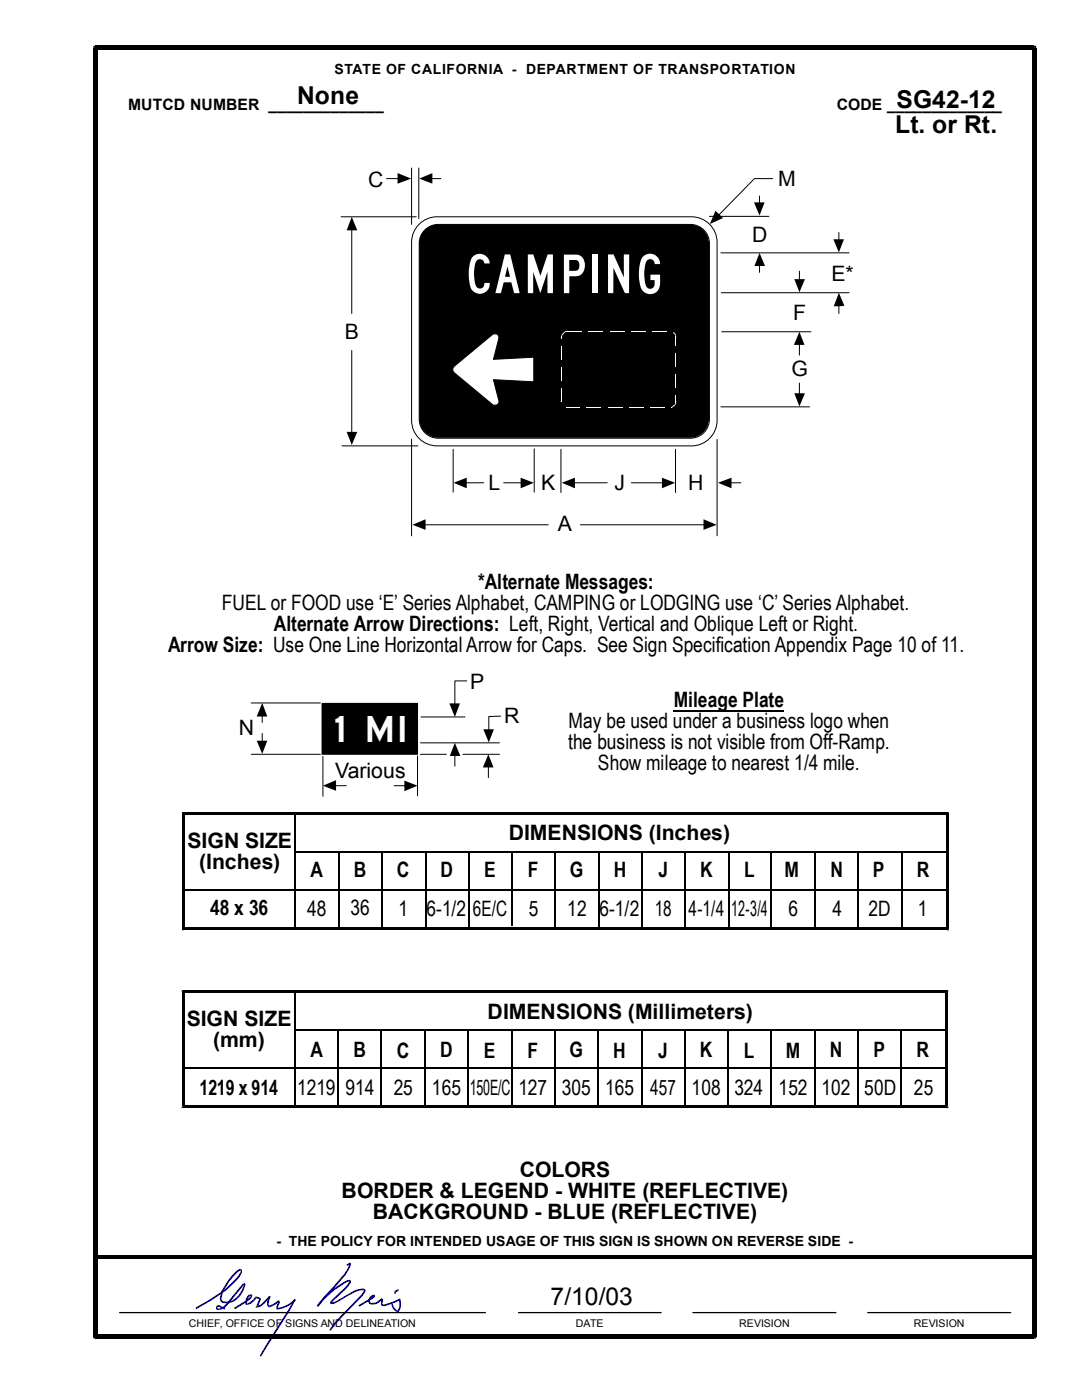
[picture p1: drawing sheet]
<svg xmlns="http://www.w3.org/2000/svg" width="216mm" height="279mm" viewBox="0 0 216 279" stroke-linecap="round" stroke-linejoin="round" font-family="sans-serif">
<g fill="none" stroke="#000" stroke-width=".2">
<path d="M77.1 35.6h2.4M82.1 33.5v11.3M83.6 33.5v10.1M86.1 35.6h1.9M154.2 35.6h-3.7l-7.1 7.3M68.1 43.3h15M70.2 45.8v16.8M141.6 43.2h11.8M70.2 69.9v16.5M144 66.2h17.8M68.2 89h15.2M82.1 87.6v19.3"/>
<path d="M143.8 81.2h17.7M84.8 104.7h24.6M115.8 104.7h24.7"/>
</g>
<g fill="#000">
<path d="M79.3 34.5l2.7 1.1-2.7 1.1z" fill-rule="evenodd"/>
<path d="M83.7 35.6l2.6-1.1v2.2z" fill-rule="evenodd"/>
<path d="M70.2 43.3l1.1 2.7h-2.1z" fill-rule="evenodd"/>
<path d="M142.7 42.1l1.6 1.4-2.7 1.2z" fill-rule="evenodd"/>
<path d="M69.2 86.2h2.1l-1.1 2.6z" fill-rule="evenodd"/>
<path d="M82.3 104.7l2.6-1.1v2.1z" fill-rule="evenodd"/>
<path d="M140.4 103.6l2.6 1.1-2.6 1z" fill-rule="evenodd"/>
</g>
<path d="M83.9 44.5a5.1 5.1 0 0 1 3.3-1.2h50.7a5 5 0 0 1 5.1 5v35.5a5 5 0 0 1-5.1 5.1h-50.7a5.1 5.1 0 0 1-5.1-5.1v-35.5a5.1 5.1 0 0 1 1.8-3.8z" fill="#fff"/>
<g fill="none" stroke="#000" stroke-width=".2">
<path d="M151.6 39.1v1.5M83.3 45.1a5.1 5.1 0 0 1 3.9-1.8h50.8a5.1 5.1 0 0 1 5.1 5v35.6a5.1 5.1 0 0 1-5.1 5.1h-50.8a5.1 5.1 0 0 1-5.1-5.1v-35.6a5.1 5.1 0 0 1 1.2-3.2zM84.8 45.9a3.8 3.8 0 0 1 2.7-1.1h50.3a3.8 3.8 0 0 1 3.8 3.8v35.1a3.8 3.8 0 0 1-3.8 3.8h-50.3a3.8 3.8 0 0 1-3.8-3.8v-35.1a3.8 3.8 0 0 1 1.1-2.7zM143.8 50.5h25.6M143.9 58.4h25.5M151.6 52.9v1.5M159.5 54.1v1.8M167.4 46.4v1.5M159.5 68.7v2.2M159.5 76.5v2.2M167.4 60.9v1.7M90.4 89.7v8.5"/>
<path d="M93 96.4h3.5M100.5 96.4h3.6M106.6 89.6v8.6M111.9 89.7v8.6M114.6 96.4h6.6M126 96.4h6.2M134.8 89.7v8.6M143.1 87.7v19.2M145.7 96.4h2.1"/>
</g>
<path d="M84.8 45.9a3.8 3.8 0 0 1 2.7-1.1h50.2a3.8 3.8 0 0 1 3.8 3.8v35a3.8 3.8 0 0 1-3.8 3.8h-50.2a3.8 3.8 0 0 1-3.8-3.8v-35a3.8 3.8 0 0 1 1.1-2.7z" fill="#000"/>
<g fill="#000">
<path d="M150.5 40.4h2.1l-1 2.6z" fill-rule="evenodd"/>
<path d="M151.6 50.5l1.1 2.6h-2.2z" fill-rule="evenodd"/>
<path d="M158.5 55.7h2.1l-1.1 2.6z" fill-rule="evenodd"/>
<path d="M166.3 47.8h2.1l-1 2.6z" fill-rule="evenodd"/>
<path d="M158.5 78.5h2.1l-1.1 2.6z" fill-rule="evenodd"/>
<path d="M159.5 66.2l1 2.6h-2.1z" fill-rule="evenodd"/>
<path d="M167.4 58.4l1.1 2.6-2.1 .1z" fill-rule="evenodd"/>
<path d="M90.5 96.4l2.6-1.1v2.2z" fill-rule="evenodd"/>
<path d="M103.9 95.3l2.6 1.1-2.6 1.1z" fill-rule="evenodd"/>
<path d="M112.1 96.4l2.6-1.1v2.2z" fill-rule="evenodd"/>
<path d="M132.1 95.3l2.6 1.1-2.6 1.1z" fill-rule="evenodd"/>
<path d="M143.3 96.4l2.7-1.1v2.2z" fill-rule="evenodd"/>
</g>
<path d="M90.5 73.2l7.7-6.4 .3-.2h.6l.2 .2 .3 .6-1.1 4.3 8-.4v4.9l-8-.4 1.1 4.3-.3 .6-.2 .2h-.6l-7.8-6.5-.4-.5z" fill-rule="evenodd" fill="#fff"/>
<path d="M90.5 73.2l8-6.6h.6l.2 .2 .3 .6-1.1 4.3 8-.4v4.9l-8-.4 1.1 4.3-.3 .6-.2 .2h-.6l-.3-.2-7.7-6.4a.85 .85 0 0 1 0-1.1z" fill="none" stroke="#000" stroke-width=".2"/>
<g fill="#fff">
<path d="M113.3 66h2.8v.2h-2.8z"/>
<path d="M117.5 66h2.8v.2h-2.8z"/>
<path d="M121.8 66h2.7v.2h-2.7z"/>
<path d="M126 66h2.8v.2h-2.8z"/>
<path d="M130.2 66h2.8v.2h-2.8z"/>
<path d="M134.4 66.3l.1 .1v.1h-.2z"/>
<path d="M134.5 66.4l.2 .1-.1 .2-.1-.2z"/>
<path d="M134.5 66.4v.1z"/>
<path d="M134.6 66.7l.2-.1 .1 .3-.2 .1z"/>
<path d="M134.7 66.5l.1 .1-.2 .1z"/>
<path d="M134.7 67l.2-.1 .1 .2-.2 .1z"/>
<path d="M134.8 67.1l.2 .1z"/>
<path d="M134.8 67.1h.2z"/>
<path d="M134.8 67.2h.2v.2h-.2z"/>
<path d="M134.8 67.4h.2v1.6h-.2z"/>
<path d="M134.8 67.4h.2z"/>
<path d="M134.8 70.4h.2v2.8h-.2z"/>
<path d="M134.8 74.7h.2v2.8h-.2z"/>
<path d="M134.8 78.9h.2v1.2h-.2z"/>
<path d="M134.8 80.1h.2v.2h-.2z"/>
<path d="M134.8 80.1h.2z"/>
<path d="M134.8 80.3h.2l-.1 .3h-.2z"/>
<path d="M134.8 80.3h.2z"/>
<path d="M134.7 80.6h.2l-.3 .2z"/>
<path d="M134.7 80.6h.2z"/>
<path d="M134.5 80.9l.1-.2 .1 .2-.2 .1z"/>
<path d="M134.6 80.7l.2 .1-.1 .1z"/>
<path d="M134.2 81l.3-.1v.1l-.2 .2z"/>
<path d="M134.5 80.9v.1z"/>
<path d="M134 81.2l.2-.2 .1 .2-.2 .2z"/>
<path d="M134.2 81l.1 .2z"/>
<path d="M134 81.2l.1 .2z"/>
<path d="M129.8 81.3h2.8v.1h-2.8z"/>
<path d="M125.6 81.3h2.8v.1h-2.8z"/>
<path d="M121.3 81.3h2.8v.1h-2.8z"/>
<path d="M117.1 81.3h2.8v.1h-2.8z"/>
<path d="M113.3 81.3h2.4v.1h-2.4z"/>
<path d="M113 81.2l.3 .2z"/>
<path d="M113.3 81.3v.1z"/>
<path d="M112.9 81.2h.1v.2h-.1z"/>
<path d="M113 81.2v.2z"/>
<path d="M111.9 80.2l.2 .1z"/>
<path d="M111.9 80.1l.2 .1z"/>
<path d="M111.9 80.2h.2z"/>
<path d="M111.9 77.5h.2v2.6h-.2z"/>
<path d="M111.9 80.1h.2z"/>
<path d="M111.9 73.2h.2v2.8h-.2z"/>
<path d="M111.9 69h.2v2.8h-.2z"/>
<path d="M111.9 67.4h.2v.2h-.2z"/>
<path d="M111.9 67.1h.2v.3h-.2z"/>
<path d="M111.9 67.4h.2z"/>
<path d="M112.1 66.8v.4z"/>
<path d="M111.9 67.1h.1l.1 .1z"/>
<path d="M112.3 66.5l.1 .2-.2 .3-.1-.2z"/>
<path d="M112.1 66.8l.1 .2z"/>
<path d="M112.4 66.4l.1 .1-.1 .2-.1-.2z"/>
<path d="M112.3 66.5l.1 .2z"/>
<path d="M112.6 66.2l.1 .2-.2 .1-.1-.1z"/>
<path d="M112.6 66.2l.2-.1-.2 .3z"/>
<path d="M112.6 66.2l.1 .2z"/>
<path d="M112.8 66.1l.2-.1v.2l-.2 .1z"/>
<path d="M112.8 66.1v.2z"/>
<path d="M113 66h.2v.2h-.2z"/>
<path d="M113 66v.2z"/>
<path d="M113.2 66l.1 .2z"/>
<path d="M113.3 66v.2z"/>
</g>
<path d="M64.3 140.4h19v10.1h-19z" fill="#000"/>
<g fill="none" stroke="#000" stroke-width=".2">
<path d="M93.1 135.9h-2.3v4.6M50.1 140.3h13.8M50.1 150.5h13.8M52.3 142.8v1.4M52.3 146.4v1.6M64.3 140.4h19v10.1h-19zM64.4 151v7.9M66.9 156.8h2.2M78.7 156.8h2.2M83.3 150.9v7.9M83.9 150.5h5.2M83.9 148.3h15.8"/>
<path d="M84 143.1h8.8M90.8 150.7v2.2M92.4 150.5h7.3M97.5 153v2.2M99.9 142.9l-2.4 .1v2.7"/>
</g>
<g fill="#000">
<path d="M52.3 140.3l1 2.7h-2.1z" fill-rule="evenodd"/>
<path d="M51.2 147.8h2.1l-1 2.7z" fill-rule="evenodd"/>
<path d="M64.4 156.8l2.7-1.1v2.1z" fill-rule="evenodd"/>
<path d="M80.7 155.8l2.6 1-2.6 1.1z" fill-rule="evenodd"/>
<path d="M90.8 148.3l1.1 2.6h-2.2z" fill-rule="evenodd"/>
<path d="M89.7 140.4h2.1l-1 2.7z" fill-rule="evenodd"/>
<path d="M97.5 150.5l1 2.7h-2.1z" fill-rule="evenodd"/>
<path d="M96.4 145.5h2.2l-1.1 2.7z" fill-rule="evenodd"/>
</g>
<g fill="#09008b">
<path d="M39 260.9l4.8-2.8 .2 .2-4.9 3z"/>
<path d="M48 253.4h.3a3.5 3.5 0 0 1-1.6 2.7l-1.5 1.4-1.2 .8-.2-.2a14.8 14.8 0 0 0 4.2-4.3z"/>
<path d="M43.8 258.1l.2 .2z"/>
<path d="M47.2 253.7l.6-.5 .4 .1v.3l-.2-.1a11.3 11.3 0 0 0-3.5 4.2l-.3 1.5 .1 .3-.4 .1v-.4l.3-1.6 1.4-2.2z"/>
<path d="M48 253.4h.3l-.1-.1v.3z"/>
<path d="M44.2 259.4a2.15 2.15 0 0 0 2.8-.3l.7-.7 .6-.9 .4-1.1 .2 .1a4.1 4.1 0 0 1-3.9 3.6l-.6-.1-.5-.3z"/>
<path d="M43.9 259.6l.3-.2 .1 .1z"/>
<path d="M48.3 256.3l.6-.3 .1 .5h-.3l.2-.2-.3 .2-1.5 1.9-.3-.3z"/>
<path d="M48.7 256.4l.3 .1h-.1z"/>
<path d="M43.7 261.2l.8-.3 2.3-2.8 .3 .3-2.4 2.7-.8 .4z"/>
<path d="M46.8 258.1l.3 .3z"/>
<path d="M43.2 260.6l.5-.2v.4l-.4 .1 .2 .3h.3v.3l-.6-.1z"/>
<path d="M43.7 261.2l.2 .3z"/>
<path d="M43.7 260.4l1.3 .6-.1 .4-1.3-.6z"/>
<path d="M43.7 260.4l-.1 .4z"/>
<path d="M69.7 252.4l.3 .1-1.1 2-5.4 6.3-.3-.3 5.5-6.2 .6-1.1z"/>
<path d="M69.7 252.4l.3 .1z"/>
<path d="M64.4 259.1l2-1.8 2.9-1.9h.5v.4h-.4a16.9 16.9 0 0 0-5.9 5l-.3-.3z"/>
<path d="M63.2 260.5l.3 .3z"/>
<path d="M69.7 255.6h.3v.3a14 14 0 0 1-3.3 3.5l-.5 .5v.2h-.3v-.2a12.1 12.1 0 0 1 2.8-2.8l1-1.2z"/>
<path d="M69.8 255.4h.2v.2h-.3l.1 .2z"/>
<path d="M66 259.9l1.2-.3 3.7-2.1 1.7-.4v.4l-1.6 .3-4.3 2.4-.7 .1z"/>
<path d="M66 259.9v.4h-.1v-.2h.3z"/>
<path d="M72.6 257.1l-.1 .4z"/>
<path d="M71.5 260.5l3.1-1.9 .2 .1h-.2v-.3h.2v.4l-.6 .5-2.5 1.5z"/>
<path d="M73.7 258.8l.7-.4 .3 .3a.94 .94 0 0 0-.8 1.2l.5 .1v.4a.73 .73 0 0 1-.7-.2 .73 .73 0 0 1-.2-.8z"/>
<path d="M74.4 258.4h.2l.1 .3z"/>
<path d="M74.4 260l.6-.1 1-.7 .3 .2-1.2 .9-.7 .1z"/>
<path d="M74.4 260v.3z"/>
<path d="M76.3 259.2l.2 .2-.2 .9h.3l-.1 .4-.5-.2v-1.1z"/>
<path d="M76.2 259l.1 .2-.3 .2h.3l-.3-.2z"/>
<path d="M76.6 260.3l3.2-1.1v.3l-1.5 .7-1.6 .5z"/>
<path d="M76.6 260.3l.1 .4h-.2z"/>
<path d="M79.6 259.4l.3-.1a2.73 2.73 0 0 1-.4 2.6l-.3-.3a2.22 2.22 0 0 0 .4-2.2z"/>
<path d="M79.8 259.2v-.1l.1 .2-.3 .1 .2 .1z"/>
<path d="M78.1 260.3l.2-.1 .4 .7 .4 .6 .4 .1-.2 .3-.4-.2-.5-.5z"/>
<path d="M79.2 261.6h.3l-.2 .3 .1 .1 .1-.1z"/>
<path d="M78.7 257.6l.3 .2-.1 .5-.2-.2z"/>
<path d="M78.7 257.6l.8-.3 .1 .3-.6 .3z"/>
<path d="M78.7 257.6l.3 .3z"/>
<path d="M46.7 261l2.2-1.3 .2 .2-2.2 1.4z"/>
<path d="M48.9 259.7l1.2-1.1h-.1l.2-.3 .2 .1-.2 .6-.4 .4-.7 .5z"/>
<path d="M48.9 259.7l.2 .2z"/>
<path d="M49.4 258.7l.2-.3 .4-.1 .2 .3a1.23 1.23 0 0 0-.8 1.5l-.1 .3-.3-.1-.1-.3 .1-.7z"/>
<path d="M50 258.3l.2 .3h-.2l.2-.3z"/>
<path d="M49.4 260.1l1.1-.8 .3 .3-1.4 .8z"/>
<path d="M49.4 260.1v.3h-.1z"/>
<path d="M50.9 258.8l.2 .3-.3 .5-.3-.3z"/>
<path d="M50.5 259.3l.3 .3z"/>
<path d="M51.1 258.7l.7 .2-.1 .3-.7-.1z"/>
<path d="M50.9 258.8l.2-.1-.1 .4h.1z"/>
<path d="M51.9 259l.2 .3-.6 1.5-.4-.1 .5-1.5z"/>
<path d="M51.8 258.9l.1 .1-.3 .2z"/>
<path d="M51.3 260.6l.6-.2 .8-.6v.4l-.7 .6-.6 .1z"/>
<path d="M51.1 260.7l.4 .1-.2-.2 .1 .3-.4 .1z"/>
<path d="M53.7 258.7l.2 .2-1.2 1.3-.2-.3z"/>
<path d="M52.5 259.9l.2-.1v.4z"/>
<path d="M53.7 258.7h.3l-.4 1.6 .2 .3-.2 .3-.3-.6z"/>
<path d="M53.7 258.7h.3h-.3l.2 .2z"/>
<path d="M53.8 260.5l.6-.2 1.2-.8 .1 .3-1.2 .8-.7 .3z"/>
<path d="M53.8 260.5v.4h-.1z"/>
<path d="M55.5 259.8l.3-.1 .1 .2-.5 1.1v.4l-.3-.1v-.4l.4-1z"/>
<path d="M55.6 259.5l.2 .2-.3 .1h.2z"/>
<path d="M55.5 261a5.5 5.5 0 0 0 3.3-1.8l.2 .3a6 6 0 0 1-3.5 1.9z"/>
<path d="M55.5 261l-.1 .4z"/>
<path d="M58.8 259.2l.2 .3z"/>
</g>
<g fill="#000">
<path d="M36.3 162.1h.3v.5l.3-.3h-.6zM36.6 162.1h152.4v.5h-152.4zM189 162.1h.3v.2h-.6l.3 .3zM36.2 197.6h.3v.6l.3-.3h-.6zM36.3 162.3h.6v23h-.6zM36.5 197.6h152.4v.6h-152.4zM36.6 185.1h152.4v.6h-152.4zM36.3 185.3h.6l-.3-.2v.6h-.3zM188.7 162.3h.6v23h-.6zM188.9 197.6h.3v.3h-.6l.3 .3zM189 185.1l-.3 .2h.6v.4h-.3zM36.2 197.9h.6v22.9h-.6z"/>
<path d="M36.5 220.6h152.4v.5h-152.4zM36.2 220.8h.6l-.3-.2v.5h-.3zM188.6 197.9h.6v22.9h-.6zM188.9 220.6l-.3 .2h.6v.3h-.3z"/>
</g>
<g fill="none" stroke="#000" stroke-width=".34">
<path d="M134.5 141.8h22M36.5 177.5h152.2M58.9 170h129.8M58.9 162.2v22.8M67.6 169.8v15.2M76.2 169.9v15.1M84.9 170v15.1M93.6 170.1v15.1M102.2 170.1v14.7M110.8 169.9v15.1M119.5 169.9v15.2M128.1 170v15.1"/>
<path d="M136.7 169.9v15.2M145.4 169.9v15.1M153.9 170v15.1M162.6 169.9v15.2M171.3 169.9v15.2M179.9 170v15.1M58.8 197.8v23M36.5 213.1h152.2M58.8 205.6h129.9M67.5 205.4v15.4M76.1 205.5v15.3M84.8 205.6v15.3"/>
<path d="M93.4 205.6v15.2M102.1 205.7v14.9M110.7 205.5v15.3M119.4 205.5v15.4M128 205.6v15.3M136.7 205.5v15.4M145.3 205.5v15.3M153.8 205.6v15.3M162.6 205.5v15.4M171.2 205.5v15.4M179.8 205.6v15.3"/>
</g>
<g fill="#09008b">
<path d="M69.1 252.4l.7-.4 .2 .1v.4h-.3v-.4l.1 .2-.5 .3z"/>
<path d="M72.6 257.1l.4 .5-.5 .9-2.1 2.2a30.5 30.5 0 0 0-4.4 4.9l-.3-.2a22.9 22.9 0 0 1 4.4-5l2.1-2.2 .4-.6-.1-.1z"/>
<path d="M58.8 259.2l.2 .2-1.3 2.3-5.6 9.1-.3-.2 1.3-2.2z"/>
</g>
<path d="M18.6 9.1h.5v.9l.4-.4h-.9zM19.1 9.1h187.2v.9h-187.2zM206.3 9.1h.5v.5h-.9l.4 .4zM19.1 250.5h187.2v.7h-187.2zM18.6 9.6h.9v257.1h-.9zM19.1 266.3h187.2v.8h-187.2zM18.6 266.7h.9l-.4-.4v.8h-.5zM205.9 9.6h.9v257.1h-.9zM206.3 266.3l-.4 .4h.9v.4h-.5z" fill="#000"/>
<path d="M23.9 262h73M103.5 262h28.4M138.3 262h28.5M173.1 262h28.6" fill="none" stroke="#000" stroke-width=".25"/>
<text font-size="11.6" fill="#fff" x="92.9" y="58.5">CAMPING</text>
<text font-size="7.8" fill="#fff" x="65.2" y="148.2">1 MI</text>
<g font-size="4.9">
<text x="59.3" y="20.7">None</text>
<text x="178.9" y="21.6">SG42-12</text>
<text x="178.6" y="26.6">Lt. or Rt.</text>
<text x="109.8" y="260.5">7/10/03</text>
</g>
<g font-size="4.2">
<text x="73.5" y="37.3">C</text>
<text x="155.3" y="37.2">M</text>
<text x="150.1" y="48.3">D</text>
<text x="165.9" y="56">E*</text>
<text x="158.2" y="63.9">F</text>
<text x="68.8" y="67.7">B</text>
<text x="157.9" y="75.1">G</text>
<text x="97.5" y="97.8">L</text>
<text x="107.9" y="97.9">K</text>
<text x="122.6" y="97.9">J</text>
<text x="137.3" y="97.9">H</text>
<text x="111.3" y="105.9">A</text>
<text x="95.4" y="117.5">*Alternate Messages:</text>
<text x="44.3" y="121.8">FUEL or FOOD use ‘E’ Series Alphabet, CAMPING or LODGING use ‘C’ Series Alphabet.</text>
<text x="54.6" y="126">Alternate Arrow Directions: Left, Right, Vertical and Oblique Left or Right.</text>
<text x="33.5" y="130.2">Arrow Size: Use One Line Horizontal Arrow for Caps. See Sign Specification Appendix Page 10 of 11.</text>
<text x="93.8" y="137.4">P</text>
<text x="134.5" y="141.1">Mileage Plate</text>
<text x="47.7" y="146.7">N</text>
<text x="100.6" y="144.4">R</text>
<text x="113.4" y="149.5">the business is not visible from Off-Ramp.</text>
<text x="113.5" y="145.3">May be used under a business logo when</text>
<text x="66.9" y="155.3">Various</text>
<text x="119.3" y="153.8">Show mileage to nearest 1/4 mile.</text>
<text x="101.5" y="167.6">DIMENSIONS (Inches)</text>
<text x="37.4" y="169.2">SIGN SIZE</text>
<text x="39.7" y="173.4">(Inches)</text>
<text x="62" y="175">A</text>
<text x="70.6" y="175">B</text>
<text x="79.2" y="175">C</text>
<text x="87.9" y="175">D</text>
<text x="96.6" y="175.1">E</text>
<text x="105.3" y="175.1">F</text>
<text x="113.7" y="175.1">G</text>
<text x="122.5" y="175.1">H</text>
<text x="131.4" y="175.1">J</text>
<text x="139.7" y="175">K</text>
<text x="148.5" y="175">L</text>
<text x="156.5" y="175">M</text>
<text x="165.7" y="175">N</text>
<text x="174.2" y="175.1">P</text>
<text x="183" y="175">R</text>
<text x="41.9" y="182.6">48 x 36</text>
<text x="61.3" y="182.7">48</text>
<text x="69.9" y="182.6">36</text>
<text x="79.5" y="182.7">1</text>
<text x="85.1" y="182.7">6-1/2</text>
<text x="94.3" y="182.7">6E/C</text>
<text x="105.5" y="182.7">5</text>
<text x="113.2" y="182.7">12</text>
<text x="119.6" y="182.8">6-1/2</text>
<text x="130.6" y="182.7">18</text>
<text x="137.4" y="182.7">4-1/4</text>
<text x="145.9" y="182.8">12-3/4</text>
<text x="157.3" y="182.7">6</text>
<text x="166.1" y="182.8">4</text>
<text x="173.3" y="182.8">2D</text>
<text x="183.1" y="182.8">1</text>
<text x="97.3" y="203.5">DIMENSIONS (Millimeters)</text>
<text x="37.3" y="204.8">SIGN SIZE</text>
<text x="42.5" y="209">(mm)</text>
<text x="62" y="211">A</text>
<text x="70.5" y="211">B</text>
<text x="79.2" y="211.1">C</text>
<text x="87.8" y="211">D</text>
<text x="96.5" y="211.1">E</text>
<text x="105.2" y="211.1">F</text>
<text x="113.6" y="211">G</text>
<text x="122.3" y="211.1">H</text>
<text x="131.3" y="211.1">J</text>
<text x="139.6" y="211">K</text>
<text x="148.4" y="211.1">L</text>
<text x="156.8" y="211.1">M</text>
<text x="165.6" y="211">N</text>
<text x="174.3" y="211">P</text>
<text x="182.9" y="211">R</text>
<text x="39.8" y="218.5">1219 x 914</text>
<text x="59.3" y="218.4">1219</text>
<text x="68.9" y="218.5">914</text>
<text x="78.6" y="218.5">25</text>
<text x="86.2" y="218.5">165</text>
<text x="93.7" y="218.4">150E/C</text>
<text x="103.5" y="218.4">127</text>
<text x="112.1" y="218.4">305</text>
<text x="120.7" y="218.6">165</text>
<text x="129.7" y="218.4">457</text>
<text x="138" y="218.4">108</text>
<text x="146.6" y="218.4">324</text>
<text x="155.4" y="218.4">152</text>
<text x="163.9" y="218.4">102</text>
<text x="172.5" y="218.4">50D</text>
<text x="182.4" y="218.4">25</text>
<text x="68.2" y="239.1">BORDER &amp; LEGEND - WHITE (REFLECTIVE)</text>
<text x="103.7" y="234.9">COLORS</text>
<text x="74.4" y="243.3">BACKGROUND - BLUE (REFLECTIVE)</text>
</g>
<g font-size="3.1">
<text x="25.6" y="21.9">MUTCD NUMBER _____________</text>
<text x="167" y="21.9">CODE _____________</text>
</g>
<g font-size="2.8">
<text x="66.7" y="14.7">STATE OF CALIFORNIA - DEPARTMENT OF TRANSPORTATION</text>
<text x="55.2" y="248.6">- THE POLICY FOR INTENDED USAGE OF THIS SIGN IS SHOWN ON REVERSE SIDE -</text>
</g>
<g font-size="2.1">
<text x="37.7" y="264.8">CHIEF, OFFICE OF SIGNS AND DELINEATION</text>
<text x="114.9" y="264.8">DATE</text>
<text x="147.5" y="264.8">REVISION</text>
<text x="182.4" y="264.8">REVISION</text>
</g>
</svg>
